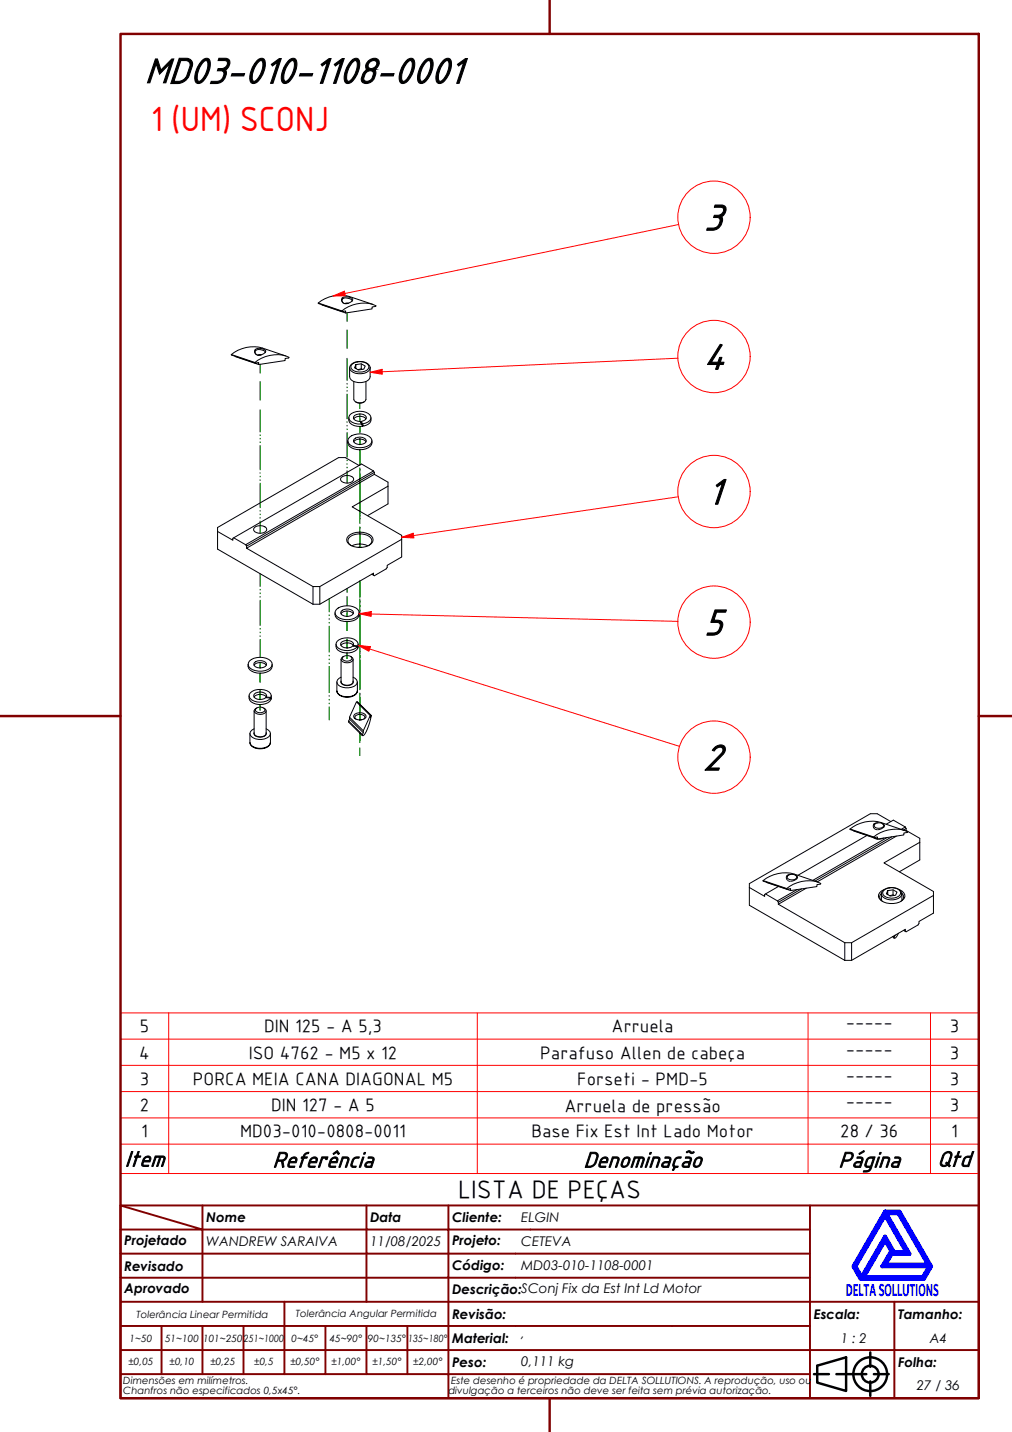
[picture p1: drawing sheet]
<svg xmlns="http://www.w3.org/2000/svg" width="210mm" height="297mm" viewBox="0 0 210 297" stroke-linecap="round" stroke-linejoin="round" font-family="sans-serif">
<!-- layer: Trilho torcido (ISO) -->
<g fill="none" stroke="#008000" stroke-width=".25">
<path d="M54 79.1v3.9M54 73.6v.1M54 75.6v1.8M72 74.3v4.6M72 68.5v3.8M72 62.9v.1M72 64.9v1.8M72 79.6v.1M54 85v4.6M54 90.2v.1M54 90.9v.1M54 91.7v.1"/>
<path d="M54 92.4v5M54 98.1v.1M54 98.8v.1M54 99.5v.1M72 80.3v.1M72 81v.1M72 81.8v5.1M72 87.5v.1M72 88.3v.1M72 89v.1M72 89.7v5.1M72 95.4v.2"/>
<path d="M72 96.2v.1M72 96.9v.1M72 97.7v2.5M74.6 85.8v1.3v-.2M74.6 98.3v6.3M74.6 93.9v2.4M74.6 97.1v3.9M74.6 83.6v1.1M74.6 87.2v.2M74.6 88.5v1.2M74.6 91v1.2M74.6 93.3v3.2"/>
<path d="M74.6 97.3v.2M74.6 98.3v.1M74.6 99.2v.2M54 100.3v5M54 105.9v.1M54 106.6v.2M54 107.4v.1M54 108.1v2.5M54 119v2.6M74.6 103.1v4.8M74.6 100.2v6.5M74.6 106.9v.1"/>
<path d="M74.6 107.5v.1M74.6 108.1v.2M74.6 108.4v.1M74.6 109.3v4.3M54 132.7v3.6M54 122.3v.1M54 123v.1M54 123.8v.1M54 124.5v5.2M54 130.4v.1M54 131.1v.1M54 131.9v.1"/>
<path d="M54 137.5v1.1M54 139.6v1.9M68.3 124.2v2.7M68.3 127.6v.1M68.3 128.3v.2M68.3 129.1v.1M68.3 129.9v5.4M68.3 135.9v.1M68.3 136.7v.1M68.3 137.5v.1M68.3 138.3v5.3M72 123.7v2"/>
<path d="M72 122.1v.8M72 126.8v1.1M72 129v1.8M72 132.6v1.8M72 135.5v.3M72 136.2v.4M74.6 137.9v4.7M74.6 124.2v5.5M74.6 133.8v-6.3v15.6M74.6 120.6v3.3M74.6 124.7v.1M74.6 125.6v.2"/>
<path d="M74.6 126.6v.2M54 143.3v1.8M54 146.1v.4M54 146.9v.4M68.3 144.3v.1M68.3 145.1v.1M68.3 145.9v.1M68.3 146.6v2.7M74.6 144.1v2.7M74.6 144.9v3.9M74.6 143.8v.2M74.6 144.7v.1"/>
<path d="M74.6 145.5v.1M74.6 146.4v2.9M74.6 152.1v1.9M74.6 155.2v1.5"/>
</g>
<!-- layer: Visible (ABNT) -->
<g fill="none" stroke="#000" stroke-width=".21">
<path d="M48 73.5a7.2 7.2 0 0 1 6.4-1.3l4.9 1.6M48 73.5l4.9 1.8M48 73.5l4.9 1.7M48.8 74l4.9 1.6v-.4h-.8M48.8 73.9v.1M52.9 75.2a6.6 6.6 0 0 1 7-1l-.8 .2v.4l-5.4 .8M53 72.5a2.03 2.03 0 0 1 2.1 .2 1.28 1.28 0 0 1-1 1 1.28 1.28 0 0 1-1.3-.6zM53 72.5v.2M53 72.7a.59 .59 0 0 0 .2 .9M53 72.7l1-.2 .9 .3 .1 .3M54.1 73.6l-.6 .1M54.3 73.6h-.9"/>
<path d="M66 62.9a7.2 7.2 0 0 1 6.4-1.4l4.9 1.6M66 62.9l4.9 1.7M66 62.9l4.9 1.6M66.8 63.2l4.9 1.7v-.4l-.7 .1-.1-.1M70.9 64.5a6.5 6.5 0 0 1 7.1-1l-.8 .2v.4l-5.5 .8M71 61.8a1.95 1.95 0 0 1 2.2 .2 1.27 1.27 0 0 1-1.1 1 1.27 1.27 0 0 1-1.3-.6zM71 61.8l.1 .2M71.1 62a.62 .62 0 0 0 .1 .9M71.1 62a1.82 1.82 0 0 1 1.9 .3v.1M72.2 62.9l-.7 .1M72.3 62.9l-.9 .1M72.5 76.3v1.9a2.02 2.02 0 0 0 2.5 1.2 1.81 1.81 0 0 0 1.8-1.2v-1.9"/>
<path d="M72.9 75.7a2.5 2.5 0 0 1 3.6 .1 1.4 1.4 0 0 1-1.9 1.4 1.65 1.65 0 0 1-1.8-1.1zM72.9 75.5a2.72 2.72 0 0 1 3.8 .5 1.47 1.47 0 0 1-1.7 1.5 2.02 2.02 0 0 1-2.5-1.2zM73.4 79.1v3.8a1.46 1.46 0 0 0 2.5 0v-3.8M73.8 75.6l1.1-.1 .9 .4-.3 .7-1.1 .2-.9-.5 .3-.7v.8M74.9 76.5l-.7 .2M74.9 75.5v1l.2 .1M70.8 99a1.98 1.98 0 0 1 2.5 .1l.1 .3a1.62 1.62 0 0 1-2.7 .2zM72.1 91.4a1.71 1.71 0 0 0 1.9 1.8 2.98 2.98 0 0 0 3.1-1l.1-.8M72.3 86.6a1.56 1.56 0 0 0 1.8 1.8h1.1M72.5 90.7a3.5 3.5 0 0 1 4.4 .2 1.13 1.13 0 0 1-.8 1.7 3.4 3.4 0 0 1-3.9-.8l-.1-.4zM73.4 91.6a1.73 1.73 0 0 1 2.5 0M73.4 86.9a1.83 1.83 0 0 1 2.5 0"/>
<path d="M73.4 91.1a1.7 1.7 0 0 1 2.6 .3 1.47 1.47 0 0 1-2.4 .5l-.2-.2zM73.8 83.4l.1 .1a1.55 1.55 0 0 0 1.6-.1M74.5 96.5l-2.9-1.6h-1.4l-25.1 14.5v4.5l19.8 11.4M74.8 87.4l.3 .5 .1 .5zM75.1 87.9a1.71 1.71 0 0 0 1.8-1.4 2.7 2.7 0 0 0-3.6-.9 1.05 1.05 0 0 0-.9 .9 1.05 1.05 0 0 0 .6 1.1l1.2 .4h.7M76.9 86.6a1.47 1.47 0 0 1-1.4 1.8l-.4-.5-.1-.5a.89 .89 0 0 0 1-.9 1.72 1.72 0 0 0-2.7 0v.2a1.44 1.44 0 0 0 1.5 .7M77.5 97.7l-2.5-1.4-26.5 15.3-.2 .1v.4l-3.2-1.9M77.5 97.7l-26.6 15.3 .2 .3 26.5-15.3M77.5 97.7l.1 .3M77.6 98v.4M48.5 111.6l2.4 1.4M51.1 113.3v.4"/>
<path d="M52.8 109.4a1.74 1.74 0 0 1 2.5 .4 1.59 1.59 0 0 1-2.5 .5l-.2-.3zM72.3 111.2a3.8 3.8 0 0 1 5 .4 1.39 1.39 0 0 1-1.3 1.8 3.7 3.7 0 0 1-4-1v-.8zM72.8 113.1a1.11 1.11 0 0 1-.6-1.1 1.11 1.11 0 0 1 .9-1 3.6 3.6 0 0 1 3.9 .7 1.03 1.03 0 0 1-.5 1.4M73 113.2a3.9 3.9 0 0 1 3.3 0M74.2 113.5h.9M76.2 107l4.3-2.5v-4.5l-2.9-1.6-26.5 15.3 13.8 8M77.1 119.1l.4 .2v-.4l-11.2 6.4h-1.4M80.5 100.8l-7.5 4.3 10.3 5.9v4.5l-3 1.8v.4l-.2 .3-2.5 1.4-.1-.1M83.3 111.9l-17 9.8M51.5 137.8a1.71 1.71 0 0 0 1.8 1.8 2.97 2.97 0 0 0 3.1-1l.1-.8M51.7 137.1a3.4 3.4 0 0 1 4.7 .4 1.18 1.18 0 0 1-.9 1.4 3.6 3.6 0 0 1-3.9-.6l-.1-.8zM52.7 138a1.73 1.73 0 0 1 2.5 0"/>
<path d="M52.7 137.5a1.77 1.77 0 0 1 2.6 .2 1.32 1.32 0 0 1-1.9 .8l-.7-.4zM64.9 125.3v-3.6h1.4v3.6M69.5 127.1a1.69 1.69 0 0 0 1.9 1.8 2.91 2.91 0 0 0 3-1l.1-.8M69.7 133.6a1.68 1.68 0 0 0 2 1.8 2.59 2.59 0 0 0 2.5-1l-.1-.3-.9-.1a1.88 1.88 0 0 1-2.5-.1l-.1-.3a1.61 1.61 0 0 1 2.7 0v.3M69.8 126.4a3.6 3.6 0 0 1 4.4 0 1.09 1.09 0 0 1-.6 1.8 3.5 3.5 0 0 1-4-.6l-.1-.4zM70.7 127.3a1.73 1.73 0 0 1 2.6 0M70.7 133.9a1.83 1.83 0 0 1 2.6 0M70.7 136.8v4.6a1.44 1.44 0 0 0 2.5 0v-4.6M70.8 126.8a1.72 1.72 0 0 1 2.5 .2 1.3 1.3 0 0 1-1.9 .8l-.6-.4zM71.2 136.2a1.18 1.18 0 0 1 1.8 .4 1.22 1.22 0 0 1-2 .1zM71.3 136.2a.6 .6 0 0 0-.5 .4 .6 .6 0 0 0 .3 .7 1.46 1.46 0 0 0 2.1-.5v-.3l-.5-.3M73.3 133.9l.9 .1v.3"/>
<path d="M73.3 133.9v.1M74.2 134a1.1 1.1 0 0 0-.8-1.4 3.4 3.4 0 0 0-3.5 .4 .93 .93 0 0 0 .4 1.5 3.3 3.3 0 0 0 3.8-.4M74.3 133.6v.7M51.7 144.3a1.41 1.41 0 0 0 1.4 1.7 2.81 2.81 0 0 0 3.1-.9l-.1-.3-1-.1a1.84 1.84 0 0 1-2.4-.1l-.1-.3a1.58 1.58 0 0 1 2.7 0l-.1 .3M51.8 154a2.05 2.05 0 0 0 2.5 1.2 1.86 1.86 0 0 0 1.8-1.2 1.98 1.98 0 0 1-2.5 1.3l-1.1-.3a1.18 1.18 0 0 1-.7-1zM51.8 152.2v1.8M52.7 144.6a1.77 1.77 0 0 1 2.5 0M52.7 152a1.15 1.15 0 0 0 1.7 .9 .73 .73 0 0 0 .8-.9M52.7 147.5v4.6a1.42 1.42 0 0 0 2.5 0v-4.6M52.7 151.2a.96 .96 0 0 0-.9 .9 .96 .96 0 0 0 .7 1 2.86 2.86 0 0 0 3.5-.7 1.02 1.02 0 0 0-.8-1.2M53.2 146.9a1.15 1.15 0 0 1 1.8 .4 1.21 1.21 0 0 1-2 0zM53.3 146.9l-.5 .3-.1 .3a1.42 1.42 0 0 0 2.5 0l-.1-.3-.4-.3"/>
<path d="M55.2 144.6l1 .1v.3M55.2 144.6l.1 .1M56.1 152.2v1.8M56.2 144.7a1.08 1.08 0 0 0-.8-1.4 3 3 0 0 0-3.7 .8 1.25 1.25 0 0 0 1 1.3 3.1 3.1 0 0 0 3.4-.6M56.3 144.3l-.1 .7M69.9 143.3a1.98 1.98 0 0 0 2.4 1.2 1.81 1.81 0 0 0 1.8-1.2 2.25 2.25 0 0 1-2.9 1.3l-.7-.3a1.19 1.19 0 0 1-.6-1zM69.9 141.5v1.8M70.7 141.3v.2a1.54 1.54 0 0 0 2.6 0l-.1-.2M70.7 140.5a.98 .98 0 0 0-.8 .9 .98 .98 0 0 0 .7 1 2.94 2.94 0 0 0 3.5-.6 1.07 1.07 0 0 0-.9-1.3M72.3 149.6v.2l2.8 2.8M72.3 149.6l2.9 2.8M72.5 148.8l-.2 .8"/>
<path d="M72.5 148.8l2.9 2.8M72.5 149.2l2.9 2.8M73.6 148.1a1.65 1.65 0 0 1 2.3 .4 1.12 1.12 0 0 1-1.6 .8l-.8-.3-.1-.6zM73.8 149.2l-.2-.5a1.3 1.3 0 0 1 2.1 0l-.2 .5M74.1 145.6l2.9 2.8M74.1 141.5v1.8M74.1 145.6v.1M75.1 149.3h-.6M75.2 152.4l-.1 .2M76.8 148.4l-1.4 3.2-.2 .8M76.8 148.4v.4l.2-.4M76.8 148.4l-2.9-2.8-1.4 3.2"/>
<path d="M77 148.4a8.7 8.7 0 0 1-1.7 4.2h-.2M176.3 172a7.2 7.2 0 0 1 6.4-1.4l4.9 1.7M176.3 172l4.9 1.7M176.3 172l4.9 1.6M177.1 172.3l4.9 1.7v-.4l-.7 .1-.1-.1M179.8 173.3l-14.3 8.3M181.2 173.8a2.1 2.1 0 0 0 2.1 0M181.2 173.6a6.6 6.6 0 0 1 7.1-1l-.8 .2v.4l-5.5 .8M181.3 170.9a.7 .7 0 0 0 .1 1M181.3 170.9v.1M181.5 172l.4 .1M181.5 170.9a1.17 1.17 0 0 1 1.8 .4 1.24 1.24 0 0 1-2 0z"/>
<path d="M181.6 170.8l-.1 .1M182.1 170.7l-.8 .2M183 170.8l.2 .1M183.2 170.9l.3 .3-.2 .4-.5 .3-.8 .2M183.8 171l1.5-.9 2.5 1.4M184 173.7l-15.4 8.9M184.8 170.4l-2.9-1.6h-1.4l-25.1 14.5v4.5l19.8 11.4M185 173.6l-16 9.2M185.9 173.4l-16.4 9.5M187.8 171.5l.1 .4M187.8 171.5l-.9 .5M187.9 172.3l2.9 1.6v4.5l-4.3 2.4"/>
<path d="M187.9 172.3h-.1M187.9 171.9v.4M187.9 171.9l-.5 .3M190.8 174.7l-7.5 4.3 10.3 5.9v4.5l-3 1.7-.2 .8-2.5 1.4-.1-.1M158.3 182.7a7.3 7.3 0 0 1 6.4-1.4l4.9 1.7M158.3 182.7v.1l4.9 1.6M158.3 182.7l4.9 1.6M158.8 185.4l2.4 1.5M159.1 183l4.9 1.7v-.4l-.7 .1-.1-.1M161.4 187.6l13.8 7.9M161.4 187.2v.4M161.5 183.9l-2.9 1.6v.4l-3.2-1.8"/>
<path d="M163.2 184.3a6.9 6.9 0 0 1 7-1.1l-.1 .2-.7 .1v.4l-5.4 .8M163.3 181.6a.67 .67 0 0 0 0 1M163.3 181.6v.1M163.4 182.7l.4 .1M163.5 181.6a1.18 1.18 0 0 1 1.8 .4 1.21 1.21 0 0 1-2 0zM163.6 181.5l-.1 .1M164.1 181.4l-.8 .2M165 181.5a.45 .45 0 0 1 .4 .3 .45 .45 0 0 1-.1 .5l-.6 .3-.7 .2M166.2 184.4l-4.8 2.8-.2-.3 4.1-2.4M167.2 184.2l-5.8 3.4M175.2 199.2v-3.7h1.4v3.7M182.8 185.4v1.4"/>
<path d="M182.8 185.3a.99 .99 0 0 0 .3 1.7M183.2 184.9a2.48 2.48 0 0 1 3.6 0 .95 .95 0 0 1-.8 1.2 2.51 2.51 0 0 1-2.9-.6zM183.2 184.6a2.72 2.72 0 0 1 3.8 .5 1.49 1.49 0 0 1-1.7 1.6 2.05 2.05 0 0 1-2.5-1.3zM183.3 184.6a1.29 1.29 0 0 0-1.1 1.2 1.29 1.29 0 0 0 1.1 1.3 3.4 3.4 0 0 0 4.4-1.1 1.47 1.47 0 0 0-1.1-1.4M184.1 184.7l1.1-.1 .9 .4-.3 .7-1.1 .2-.9-.5 .3-.7v.9M185.1 194.3l.3 .3M185.2 185.6l-.7 .2M185.2 184.6v1l.2 .1M185.3 194.2l.2 .2M185.5 194.4l-.1 .2M185.7 194l-.2 .4M186.4 193.6l-.3 .4a.67 .67 0 0 1-.7 .6"/>
<path d="M187 185.3a1.01 1.01 0 0 1-.2 1.7M187.1 185.4v1.4M187.4 193l.4 .2v-.4l-11.2 6.4h-1.4M193.6 185.7l-17 9.8"/>
</g>
<path d="M71.5 60.9l-2.4 .5M25 215.5h178M35 210.1v33.3M99 210.1v33.3M167.6 210.1v33.3M193 210.1v33.3M25 237.3h178v-27.2h-178v33.3M25 221h178M25 226.4h178M25 231.9h178M203 237.3v6.1h-178M25 243.4v6.6h178v-6.6" fill="none" stroke="#f00" stroke-width=".21"/>
<!-- layer: Borda A3/A4 (ABNT) -->
<path d="M25 7h178v283h-178zM114 0v7M0 148.5h25M203 148.5h7M114 290v7" fill="none" stroke="#800000" stroke-width=".51"/>
<path d="M183.6 257.3l1.2 2.2-1.8 3.2h9.7l-1.3 2.2h-12.2zM183.6 252.1l4.4 7.6h-2.6l-1.8-3.2-4.9 8.4-1.3-2.2zM183.6 251.3h3l6.5 11.4-1.5 2.6h-13.1l-1.5-2.6zM183.8 251.7h2.5l6.2 10.6h-8.8l1.3-2.2h3.7zM185 259.7h.2l-.1 .2z" fill="none" stroke="#00f" stroke-width=".8"/>
<!-- layer: 0 -->
<path d="M178.5 265.3h13.1" fill="none" stroke="#000" stroke-width=".21"/>
<g fill="none" stroke="#800000" stroke-width=".4">
<path d="M25 250l17 5h-17M25 250h178v40h-178zM42 255h34v5h17M42 255v15M42 250v5M76 250v5h17v5M93 250v5h75M168 250v20h-143M25 260h51v10M25 275h17M33.5 275v10M50.5 275h-8.5v10"/>
<path d="M59 270v15h-8.5M67.5 275v10h-8.5M76 275v10h8.5M84.5 275v10M93 275h-42.5v10M93 260v5h-68M93 275v10h75M93 260h75M93 275h75M168 265h-75v10M185.5 270v10h17.5M203 270h-35v10h17.5v10"/>
<path d="M25 285h25.5M25 280h143v10M67.5 285h8.5M84.5 285h8.5v5"/>
</g>
<g fill="none" stroke="#000" stroke-width=".51">
<path d="M168.8 285h3.1M169.5 283.3l6-1.8v7l-6-1.7zM173.5 285h6.2M180.5 280.5v3M180.5 286.5v3M181.3 285h3"/>
<circle cx="180.5" cy="285" r="3.5"/>
<circle cx="180.5" cy="285" r="1.75"/>
</g>
<path d="M69.1 61.4l2.3-1 .2 1z" fill="#f00"/>
<g fill="none" stroke="#f00" stroke-width=".21">
<path d="M140.8 46.6l-69.3 14.3M69.1 61.4l2.3-1 .2 1zM79.3 77.1l-2.5 .1"/>
<circle cx="148.1" cy="45.1" r="7.5"/>
</g>
<path d="M76.8 77.2l2.4-.6 .1 1z" fill="#f00"/>
<g fill="none" stroke="#f00" stroke-width=".21">
<path d="M76.8 77.2l2.4-.6 .1 1zM140.6 74.3l-61.3 2.8M85.8 111.1l-2.5 .3"/>
<circle cx="148.1" cy="74" r="7.5"/>
</g>
<path d="M83.3 111.4l2.4-.8 .2 1z" fill="#f00"/>
<g fill="none" stroke="#f00" stroke-width=".21">
<path d="M83.3 111.4l2.4-.8 .2 1zM140.7 103l-54.9 8.1M74.5 127.3l2.5 .1"/>
<circle cx="148.1" cy="102" r="7.5"/>
</g>
<path d="M74.5 127.3l2.5-.4v1z" fill="#f00"/>
<g fill="none" stroke="#f00" stroke-width=".21">
<path d="M74.3 133.9l2.4 .7M74.5 127.3l2.5-.4v1zM77 127.4l63.6 1.5"/>
<circle cx="148.1" cy="129" r="7.5"/>
</g>
<path d="M74.3 133.9l2.5 .2-.3 1z" fill="#f00"/>
<g fill="none" stroke="#f00" stroke-width=".21">
<path d="M74.3 133.9l2.5 .2-.3 1zM76.7 134.6l64.2 20.2"/>
<circle cx="148.1" cy="157.1" r="7.5"/>
</g>
<g font-size="8.1">
<text x="30" y="17.2">MD03-010-1108-0001</text>
<text x="146" y="47.7">3</text>
<text x="145.9" y="76.5">4</text>
<text x="146.7" y="104.5">1</text>
<text x="146" y="131.6">5</text>
<text x="145.9" y="159.6">2</text>
</g>
<text font-size="7" fill="#f00" x="31.3" y="27.1">1 (UM) SCONJ</text>
<text font-size="5.4" x="95" y="248.5">LISTA DE PEÇAS</text>
<g font-size="4.9">
<text x="25.9" y="241.9">Item</text>
<text x="56.6" y="242.1">Referência</text>
<text x="121.1" y="242.1">Denominação</text>
<text x="173.9" y="242.1">Página</text>
<text x="194.4" y="241.9">Qtd</text>
</g>
<g font-size="3.9">
<text x="29" y="214.1">5</text>
<text x="54.8" y="214.1">DIN 125 - A 5,3</text>
<text x="126.9" y="214.1">Arruela</text>
<text x="175.4" y="213.3">-----</text>
<text x="197" y="214.1">3</text>
<text x="28.9" y="219.6">4</text>
<text x="51.6" y="219.6">ISO 4762 - M5 x 12</text>
<text x="112" y="219.6">Parafuso Allen de cabeça</text>
<text x="175.4" y="218.8">-----</text>
<text x="197" y="219.6">3</text>
<text x="29" y="225">3</text>
<text x="40" y="225">PORCA MEIA CANA DIAGONAL M5</text>
<text x="119.7" y="225">Forseti - PMD-5</text>
<text x="175.4" y="224.2">-----</text>
<text x="197" y="225">3</text>
<text x="29" y="230.4">2</text>
<text x="56.2" y="230.4">DIN 127 - A 5</text>
<text x="117.1" y="230.6">Arruela de pressão</text>
<text x="175.4" y="229.6">-----</text>
<text x="197" y="230.4">3</text>
<text x="29.3" y="235.9">1</text>
<text x="49.8" y="235.9">MD03-010-0808-0011</text>
<text x="110.2" y="235.9">Base Fix Est Int Lado Motor</text>
<text x="174.3" y="235.9">28 / 36</text>
<text x="197.3" y="235.9">1</text>
</g>
<text font-size="3.9" fill="#00f" x="175.4" y="268.8">DELTASOLLUTIONS</text>
<g font-size="2.8">
<text x="42.8" y="253.5">Nome</text>
<text x="76.8" y="253.5">Data</text>
<text x="93.8" y="253.6">Cliente:</text>
<text x="108.1" y="253.5">ELGIN</text>
<text x="25.8" y="263.6">Revisado</text>
<text x="25.8" y="258.3">Projetado</text>
<text x="42.8" y="258.5">WANDREW SARAIVA</text>
<text x="76.8" y="258.4">11/08/2025</text>
<text x="93.8" y="263.4">Código:</text>
<text x="93.8" y="258.3">Projeto:</text>
<text x="108.1" y="263.5">MD03-010-1108-0001</text>
<text x="108.1" y="258.5">CETEVA</text>
<text x="25.8" y="268.3">Aprovado</text>
<text x="93.8" y="268.3">Descrição:SConj Fix da Est Int Ld Motor</text>
<text x="93.8" y="273.6">Revisão:</text>
<text x="168.8" y="273.5">Escala:</text>
<text x="186.3" y="273.5">Tamanho:</text>
<text x="93.8" y="278.6">Material:</text>
<text x="108.1" y="277.6">,</text>
<text x="174.4" y="278.5">1 : 2</text>
<text x="192.8" y="278.6">A4</text>
<text x="93.8" y="283.5">Peso:</text>
<text x="108.1" y="283.3">0,111 kg</text>
<text x="186.3" y="283.5">Folha:</text>
<text x="190.2" y="288.4">27 / 36</text>
</g>
<g font-size="2.1">
<text x="28.3" y="273.3">Tolerância Linear Permitida</text>
<text x="61.4" y="273.1">Tolerância Angular Permitida</text>
<text x="26.9" y="278.3">1~50</text>
<text x="34.2" y="278.3">51~100</text>
<text x="42.1" y="278.3">101~250</text>
<text x="50.5" y="278.3">251~1000</text>
<text x="60.5" y="278.3">0~45°</text>
<text x="68.4" y="278.3">45~90°</text>
<text x="76.3" y="278.3">90~135°</text>
<text x="84.7" y="278.3">135~180°</text>
<text x="25.6" y="287.1">Dimensões em milímetros.</text>
<text x="26.6" y="283.2">±0,05</text>
<text x="35.2" y="283.2">±0,10</text>
<text x="43.6" y="283.2">±0,25</text>
<text x="52.7" y="283.2">±0,5</text>
<text x="60.2" y="283.2">±0,50°</text>
<text x="68.7" y="283.2">±1,00°</text>
<text x="77.2" y="283.2">±1,50°</text>
<text x="85.7" y="283.2">±2,00°</text>
<text x="93.6" y="287.1">Este desenho é propriedade da DELTA SOLLUTIONS. A reprodução, uso ou</text>
<text x="25.6" y="289.2">Chanfros não especificados 0,5x45°.</text>
<text x="93" y="289.2">divulgação a terceiros não deve ser feita sem prévia autorização.</text>
</g>
</svg>
